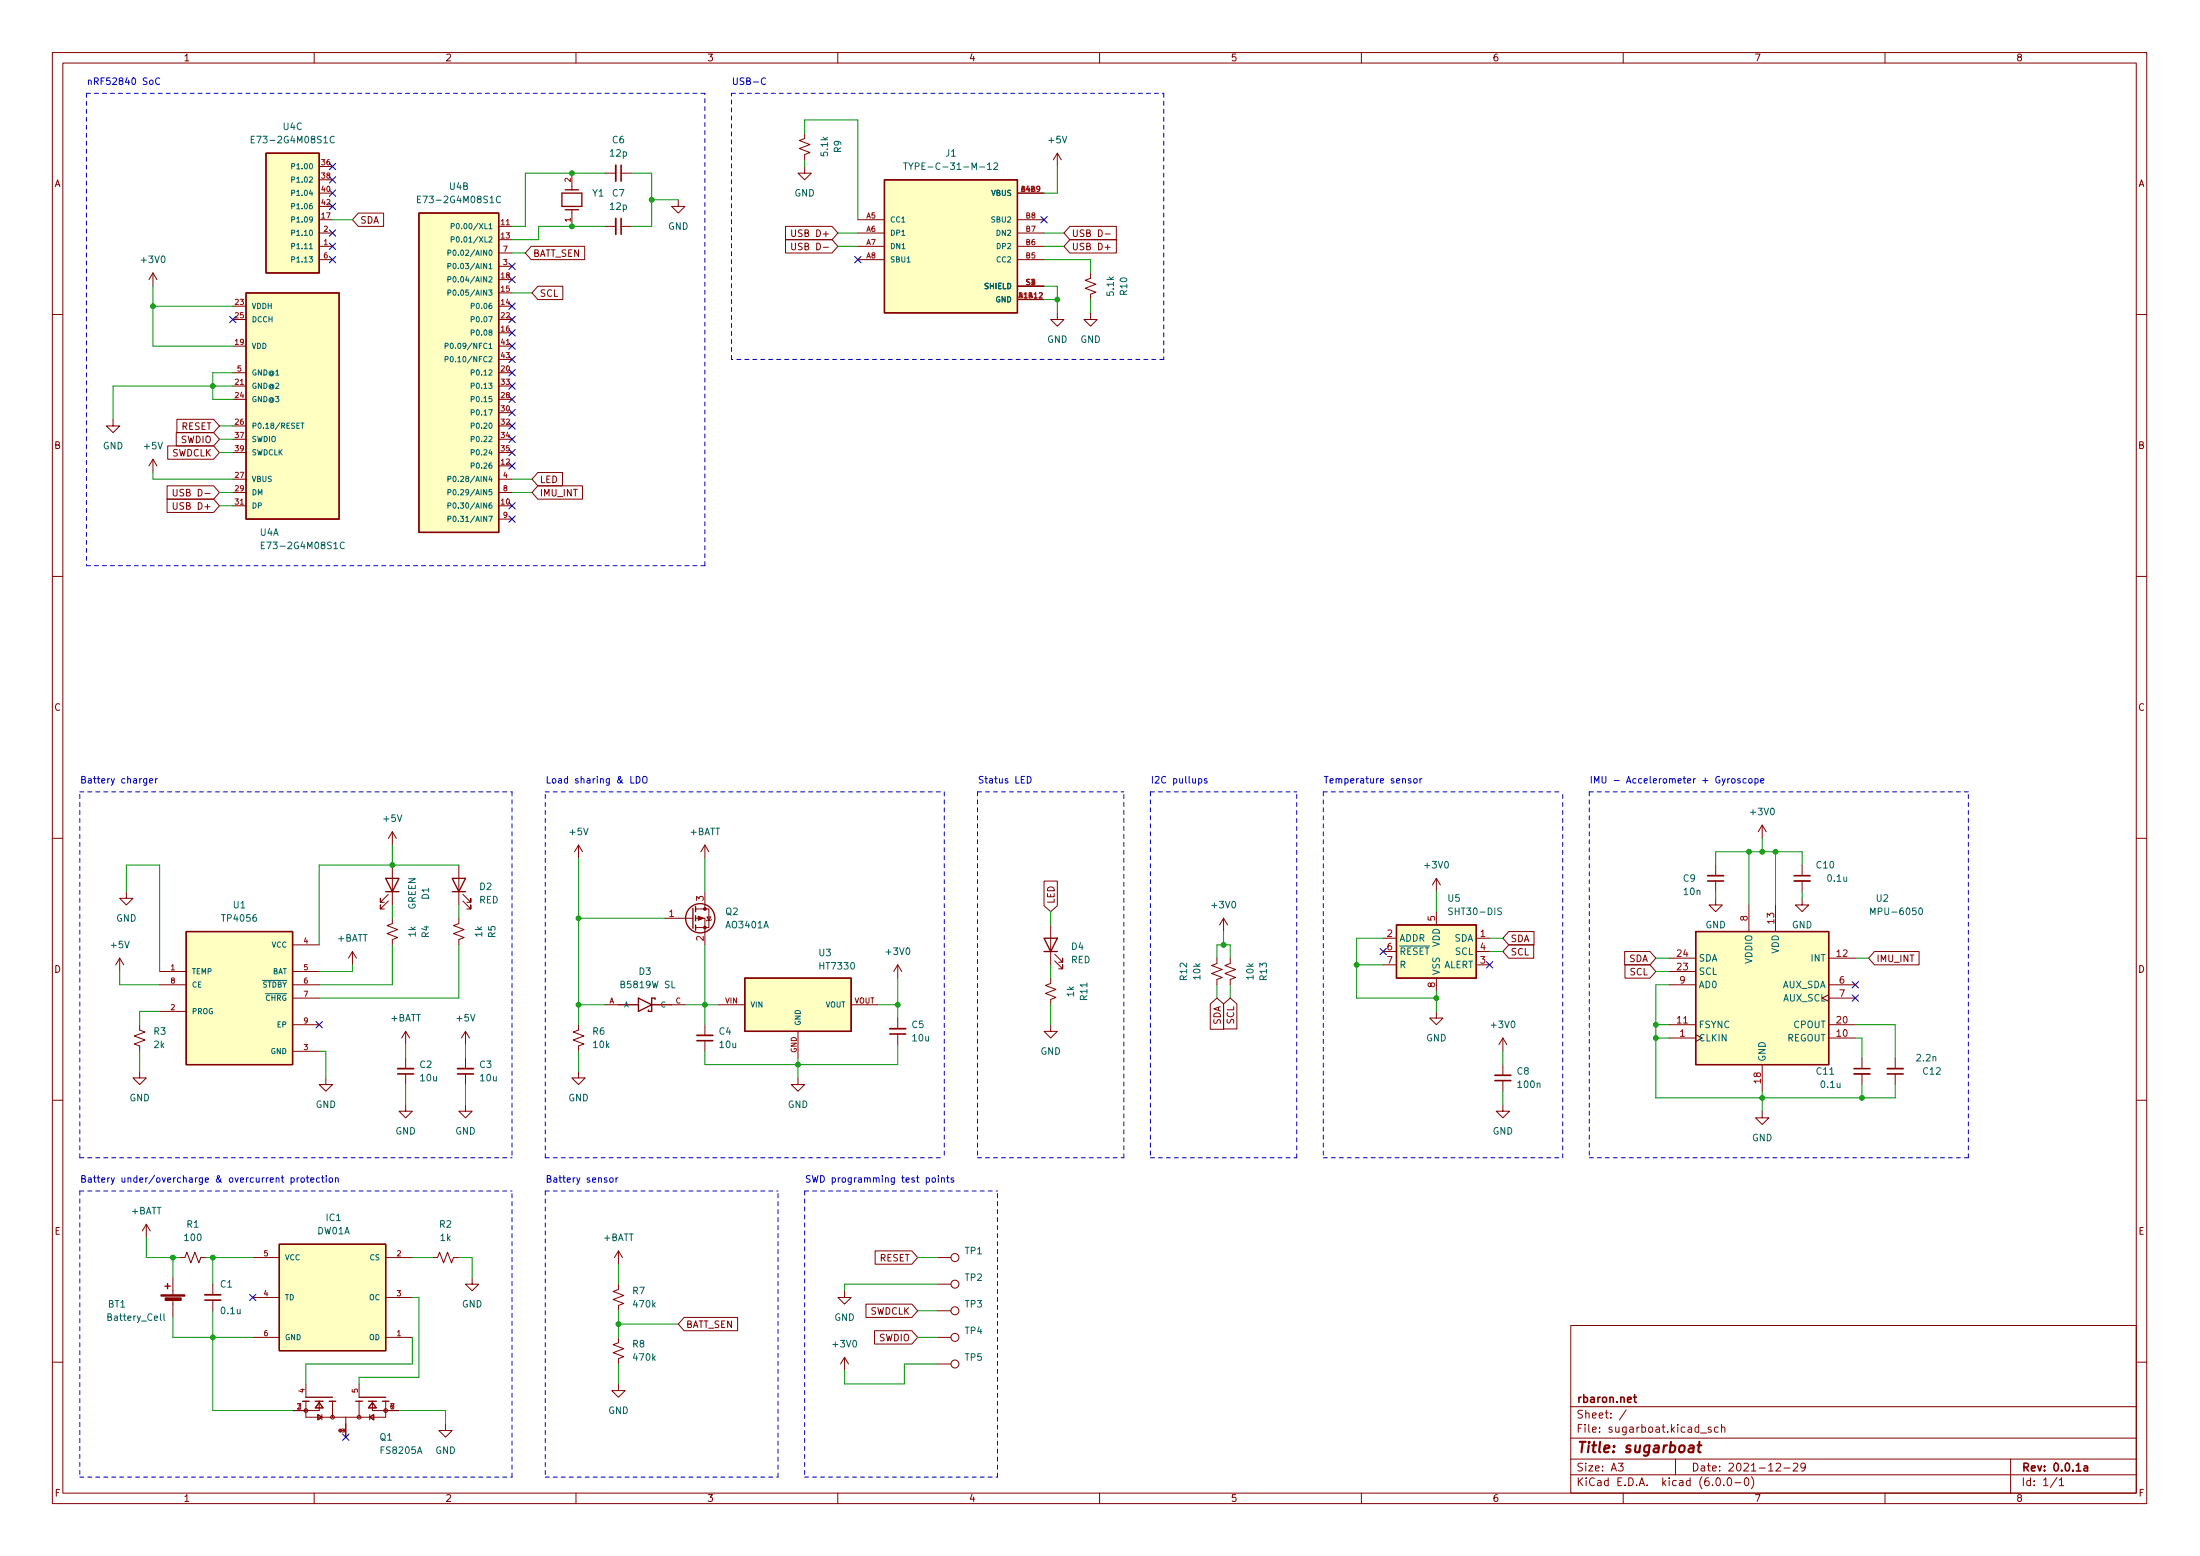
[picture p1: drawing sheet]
<svg xmlns="http://www.w3.org/2000/svg" width="420mm" height="297mm" viewBox="0 0 420 297" stroke-linecap="round" stroke-linejoin="round" font-family="sans-serif">
<g fill="none" stroke="#840000" stroke-width=".19">
<path d="M10 10h400v277h-400zM12 12h396v273h-396zM60 10v2M110 10v2M160 10v2M210 10v2M260 10v2M310 10v2M360 10v2M61 36.9h2.5M61 31.8h2.5M61 34.3h2.5"/>
<path d="M61 39.4h2.5M109.2 33.1v3.1M115.6 33.1h2M118.6 33.1h2M129.5 38.1v1.3h1.3l-1.3 1.3-1.2-1.3h1.2M153.7 25.4v1.1l-1 .3 2 .8-2 .8 2 .7-1 .4v1M153.7 31.8v1.3h1.2l-1.2 1.2-1.3-1.2h1.3M194.3 36.9h5.1M201.9 29.2l-.7 1.3M201.9 29.2v2.6M201.9 29.2l.8 1.3M29.2 52.1v2.5"/>
<path d="M29.2 52.1l-.8 1.3M29.2 52.1l.8 1.3M44.4 58.5h2.6M61 41.9h2.5M61 44.5h2.5M61 47h2.5M61 49.6h2.5M68.4 40.7h4.9v2.5h-4.9l-1.1-1.3zM95.2 43.2h2.6M95.2 45.8h2.6M95.2 58.5h2.6M95.2 55.9h2.6"/>
<path d="M95.2 53.4h2.6M95.2 50.8h2.6M95.2 48.3h2.6M101.4 47h10.3v2.6h-10.3l-1.1-1.3zM102.7 54.6h4.8v2.6h-4.8l-1.1-1.3zM109.2 40v3.2M115.6 43.2h2M118.6 43.2h2M150 43.2h8.9l1.1 1.3-1.1 1.3h-8.9zM150 45.8h8.9l1.1 1.2-1.1 1.3h-8.9zM151.2 43.9v1l.2 .3h.3l.2-.3v-1M151.2 46.4v1.1l.2 .2h.3l.2-.2v-1.1"/>
<path d="M163.8 41.9h5.1M163.8 44.5h5.1M163.8 47h5.1M163.8 49.6h5.1M194.3 57.2h5.1M194.3 41.9h5.1M194.3 44.5h5.1M194.3 47h5.1M194.3 49.6h5.1M194.3 54.6h5.1M201.9 59.7v1.3h1.3l-1.3 1.3-1.2-1.3h1.2M204.3 43.2h8.9v2.6h-8.9l-1.1-1.3z"/>
<path d="M204.3 45.8h8.9v2.5h-8.9l-1.1-1.3zM208.3 52.1v1l-1 .4 2 .8-2 .7 2 .8-1 .4v1M208.3 59.7v1.3h1.2l-1.2 1.3-1.3-1.3h1.3M211.1 44.7h.9M211.1 47.2h.9M10 60h2M44.4 71.2h2.6M44.4 61h2.6M44.4 76.2h2.6M44.4 73.7h2.6M44.4 66.1h2.6M95.2 63.5h2.6"/>
<path d="M95.2 71.2h2.6M95.2 61h2.6M95.2 76.2h2.6M95.2 78.8h2.6M95.2 73.7h2.6M95.2 66.1h2.6M95.2 68.6h2.6M408 60h2M21.6 80v1.3h1.3l-1.3 1.3-1.3-1.3h1.3M29.2 87.7l-.8 1.2M29.2 87.7v2.5M29.2 87.7l.8 1.2"/>
<path d="M31.9 92.7h8.9l1.1 1.3-1.1 1.3h-8.9zM31.9 95.3h8.9l1.1 1.3-1.1 1.2h-8.9zM32 85.1h8.8l1.1 1.3-1.1 1.3h-8.8zM33.1 93.4v1l.2 .3h.3l.2-.3v-1M33.1 96v1l.2 .2h.3l.2-.2v-1M33.7 82.6h7.1l1.1 1.3-1.1 1.2h-7.1zM33.8 80h7l1.1 1.3-1.1 1.3h-7zM44.4 96.6h2.6M44.4 81.3h2.6M44.4 83.9h2.6M44.4 86.4h2.6M44.4 91.5h2.6"/>
<path d="M44.4 94h2.6M95.2 96.6h2.6M95.2 88.9h2.6M95.2 81.3h2.6M95.2 83.9h2.6M95.2 86.4h2.6M95.2 91.5h2.6M95.2 94h2.6M95.2 99.1h2.6M102.7 90.2h4.7v2.5h-4.7l-1.1-1.2zM102.7 92.7h8.5v2.6h-8.5l-1.1-1.3zM10 110h2"/>
<path d="M408 110h2M74.9 158.8v2.5M74.9 158.8l-.7 1.3M74.9 158.8l.8 1.3M336.5 157.5v2.6M336.5 157.5l-.7 1.3M336.5 157.5l.8 1.3M10 160h2M24.1 170.2v1.3h1.3l-1.3 1.3-1.2-1.3h1.2M74.2 172l-1.6 1.5v-.7v.7h.8M74.2 170.7l-1.6 1.5v-.7v.7h.8M74.9 175.3v1l-1 .4 2 .8-2 .7 2 .8-1 .4v1"/>
<path d="M74.9 165.1v7.7M87.6 175.3v1l-1 .4 2 .8-2 .7 2 .8-1 .4v1M87.6 165.1v7.7M88.4 172l1.5 1.5v-.7v.7h-.7M88.4 170.7l1.5 1.5v-.7v.7h-.7M110.5 161.3l-.8 1.3M110.5 161.3v2.6M110.5 161.3l.8 1.3M127 175.3h5.3M132.8 175.3h1.8v5.1M132.8 173.5h2.6v3.6h-2.6M134.6 161.3v2.6"/>
<path d="M134.6 170.2v3.3M134.6 161.3l-.7 1.3M134.6 161.3l.8 1.3M135 175h.8l-.4 .7zM135.9 175.6l-1 .2M199.4 168.2h2.5v4.7l-1.2 1.1-1.3-1.1zM200.7 176.6v7.6M233.7 175.3l-.8 1.3M233.7 175.3v2.5M233.7 175.3l.7 1.3M264.2 179.1h2.5M274.3 167.7l-.7 1.2"/>
<path d="M274.3 167.7v2.5M274.3 174v2.6M274.3 167.7l.8 1.2M281.9 179.1h2.6M288.1 177.8h4.9v2.6h-4.9l-1.1-1.3zM327.7 171.5v1.3h1.2l-1.2 1.2-1.3-1.2h1.3M327.7 165.1v2.1M327.7 168.2v2M334 172.8v5M339.1 172.8v5M344.2 171.5v1.3h1.2l-1.2 1.2-1.3-1.2h1.3M344.2 165.1v2.1"/>
<path d="M344.2 168.2v2M408 160h2M22.9 182.9l-.8 1.3M22.9 182.9v2.6M22.9 182.9l.7 1.3M26.7 195.6v1l1 .4-2 .8 2 .7-2 .8 1 .4v1M30.5 185.5h5.1M30.5 193.1h5.1M30.5 188h5.1M55.9 185.5h5.1M55.9 180.4h5.1M55.9 188h5.1"/>
<path d="M55.9 190.5h5.1M55.9 195.6h5.1M67.3 181.6l-.8 1.3M67.3 181.6v2.6M67.3 181.6l.8 1.3M77.5 196.9v2.5M77.5 196.9l-.8 1.3M77.5 196.9l.7 1.3M88.9 196.9v2.5M88.9 196.9l-.8 1.3M88.9 196.9l.8 1.3M110.5 195.6v1l-1 .4 2 .8-2 .7 2 .8-1 .4v1"/>
<path d="M115.6 191.8h2.5M128.3 191.8h2.5M134.6 195.6v2M134.6 198.7v2M137.2 191.8h5M152.4 196.9v5.1M162.6 191.8h5M171.4 184.2v2.5M171.4 194.3v2.1M171.4 197.4v2M171.4 184.2l-.7 1.3M171.4 184.2l.8 1.3"/>
<path d="M200.7 186.7v1l-1.1 .4 2.1 .8-2.1 .7 2.1 .8-1 .4v1M200.7 195.6v1.3h1.2l-1.2 1.3-1.3-1.3h1.3M201.4 183.4l1.5 1.5v-.7v.7h-.7M201.4 182.2l1.5 1.5v-.8v.8h-.7M231.1 191.6l1.3-1.1 1.3 1.1v4.9h-2.6zM232.4 182.9v1l-1 .4 2 .8-2 .7 2 .8-1 .4v1M233.7 191.6l1.2-1.1 1.3 1.1v4.8h-2.5zM234.9 182.9v1l-1 .4 2.1 .8-2.1 .7 2.1 .8-1.1 .4v1M264.2 184.2h2.5M264.2 181.6h2.5M274.3 193.1v1.2h1.3l-1.3 1.3-1.3-1.3h1.3M274.3 186.7v2.6"/>
<path d="M281.9 184.2h2.6M281.9 181.6h2.6M287 198.2v2.5M287 198.2l-.7 1.2M287 198.2l.8 1.2M288.1 180.4h4.8v2.5h-4.8l-1.1-1.3zM310.3 181.6h4.8l1.1 1.3-1.1 1.3h-4.8zM310.3 184.2h4.8l1.1 1.3-1.1 1.2h-4.8zM318.8 185.5h5M318.8 188h5M318.8 195.6h5M318.8 198.2h5"/>
<path d="M318.8 182.9h5M349.2 189.9l-1.2 .6 1.2 .7M349.2 188h5.1M349.2 190.5h5.1M349.2 195.6h5.1M349.2 198.2h5.1M349.2 182.9h5.1M358 181.6h8.5v2.6h-8.5l-1.1-1.3zM10 210h2M26.7 204.5v1.3h1.2l-1.2 1.2-1.3-1.2h1.3M55.9 200.7h5.1M62.2 205.8v1.2h1.3l-1.3 1.3-1.2-1.3h1.2"/>
<path d="M77.5 210.9v1.2h1.2l-1.2 1.3-1.3-1.3h1.3M77.5 202v2M77.5 205v2M88.9 210.9v1.2h1.3l-1.3 1.3-1.3-1.3h1.3M88.9 202v2M88.9 205v2M110.5 204.5v1.3h1.3l-1.3 1.2-1.3-1.2h1.3M152.4 205.8v1.2h1.3l-1.3 1.3-1.3-1.3h1.3M287 210.9v1.2h1.3l-1.3 1.3-1.3-1.3h1.3M287 203.2v2.1M287 206.3v2M336.5 212.1v1.3h1.3l-1.3 1.3-1.2-1.3h1.2"/>
<path d="M336.5 203.2v5.1M355.6 202v2M355.6 205v2M361.9 202v2M361.9 205v2M408 210h2M27.9 233.7l-.7 1.3M27.9 233.7v2.6M27.9 233.7l.8 1.3M118.1 238.8v2.5M118.1 238.8l-.8 1.3M118.1 238.8l.8 1.3"/>
<path d="M167.1 238.8h7l1.2 1.3-1.2 1.2h-7zM33 243.9v3.3M33 248.2v3.3M34.3 240.1h1l.4-1 .7 2 .8-2 .8 2 .4-1h1M40.6 245.1v2.1M40.6 248.2v2M48.3 255.3h5M48.3 240.1h5M48.3 247.7h5M73.7 255.3h5M73.7 240.1h5M73.7 247.7h5"/>
<path d="M82.5 240.1h1.1l.3-1 .8 2 .8-2 .7 2 .4-1h1M90.2 243.9v1.2h1.2l-1.2 1.3-1.3-1.3h1.3M118.1 255.3v1l-1 .4 2 .8-2 .7 2 .8-1 .4v1M118.1 245.1v1.1l-1 .3 2 .8-2 .8 2 .7-1 .4v1M130.7 251.5h10.2v2.5h-10.2l-1.2-1.2zM161.3 246.4v1.3h1.3l-1.3 1.3-1.3-1.3h1.3M161.3 259.1l-.8 1.3M161.3 259.1v2.6M161.3 259.1l.8 1.3M165.4 249h8.7l1.2 1.2-1.2 1.3h-8.7zM167 254h7.1l1.2 1.3-1.2 1.3h-7.1zM179.1 255.3h2.5"/>
<path d="M179.1 240.1h2.5M179.1 250.2h2.5M179.1 245.1h2.5M300 253h108v32h-108zM10 260h2M58.4 267.5v3h15.3v-3M58.4 264.2v2.5M60.7 270l.8 .5-.8 .6zM61 267.8l.7 1h-1.5zM61 267.5v1.8h-5.1M61.5 270v1.1M63.5 267.5v3"/>
<path d="M66 270.5v3.9M68.6 264.2v2.5M68.6 267.5v3M70.6 270.5l.8-.5v1.1zM70.6 270v1.1M71.1 267.8l.8 1h-1.5zM71.1 267.5v1.8h5.1M85.1 271.8v1.3h1.3l-1.3 1.3-1.3-1.3h1.3M118.1 264.2v1.3h1.3l-1.3 1.2-1.3-1.2h1.3M179.1 260.4h2.5M300 278.5h108M300 274.5h108"/>
<path d="M300 268.5h108M309.1 279.3h.9l-.5 .6 .4 .1v.7l-.2 .1-.6-.1M310.6 269.1l-1.3 2M320 278.5v3M324.8 273.6h1.1M326.8 272.5l-.4-.1-.2 .2 .1 .2 .5 .2v.3h-.6M328.1 272.5l-.4-.1-.3 .3 .2 .6h.5M328.8 272.6l.2-.2 .4 .1v.9M328.8 271.9v1.5M339.2 279.5l.6-.2 .2 .2 .1 .2-1 1.1h1M342.5 279.5l.6-.2 .2 .2 .1 .2-1 1.1h1M344.8 280l-.3 .2h-.3l-.3-.2 .2-.6 .4-.1 .2 .2a.99 .99 0 0 1-.3 1.3h-.3"/>
<path d="M384 278.5v6.5M408 260h2M60 285v2M110 285v2M160 285v2M210 285v2M260 285v2M300 281.5h108M310 285v2M327.9 282.2l.2-.1a.8 .8 0 0 1 .5 .8 .8 .8 0 0 1-.5 .7 1 1 0 0 1-.2-1.4zM329.2 283.5v.1M330.1 282.2l.1-.1a.8 .8 0 0 1 .5 .8 .8 .8 0 0 1-.5 .7 1 1 0 0 1-.1-1.4z"/>
<path d="M331.4 283h1.1M333.3 282.3l.2-.2a.8 .8 0 0 1 .5 .8 .8 .8 0 0 1-.5 .7l-.2-.1-.2-.5zM334.5 281.9a1.72 1.72 0 0 1 0 2.3M340.7 280.2h1.2M360 285v2M392.9 282l-1.3 2M393.3 282.5l.4-.4v1.5M393.3 283.6h.8"/>
<circle cx="182.4" cy="245.1" r=".76"/>
<circle cx="182.4" cy="240.1" r=".76"/>
<circle cx="182.4" cy="250.2" r=".76"/>
<circle cx="182.4" cy="255.3" r=".76"/>
<circle cx="58.4" cy="269.3" r=".36"/>
<circle cx="63.5" cy="270.5" r=".36"/>
<circle cx="68.6" cy="270.5" r=".36"/>
<circle cx="73.7" cy="269.3" r=".36"/>
<circle cx="182.4" cy="260.4" r=".76"/>
</g>
<g fill="none" stroke="#840000" stroke-width=".3">
<path d="M118.6 31.5v3.1M118.6 41.7v3M326.1 168.2h3.1M342.6 167.2h3.1M133.1 198.7h3M169.9 197.4h3.1M75.9 205h3.1M87.4 205h3M285.5 206.3h3M354.1 204h3M360.4 205h3.1M39.1 248.2h3.1"/>
<path d="M312 266.7h.5M312.2 266.2v1.3l.3 .2M398 279.9h.6l.1 .9M398.7 280.2h-.5a.29 .29 0 0 0-.2 .3 .29 .29 0 0 0 .2 .3l.5-.1"/>
</g>
<path d="M322.7 276h.7v1.2M323.5 276.4l-.7 .1a.4 .4 0 0 0-.3 .3 .4 .4 0 0 0 .2 .4l.7-.1M324.2 275.9h.8M324.6 275.2l-.3 1.8 .1 .1 .4 .1" fill="none" stroke="#840000" stroke-width=".4"/>
<g fill="none" stroke="#840000" stroke-width=".25">
<path d="M50.8 29.2h10.2v22.9h-10.2zM107.3 36.9h3.8v2.5h-3.8zM107.9 36.2h2.6M168.9 34.3h25.4v25.4h-25.4zM47 55.9h17.8v43.2h-17.8zM80 40.7h15.2v60.9h-15.2zM107.9 40h2.6M35.6 177.8h20.3v25.4h-20.3zM73.7 167.7h2.5l-1.3 2.5zM73.7 170.2h2.5M86.4 167.7h2.5l-1.3 2.5zM86.4 170.2h2.5"/>
<path d="M132.3 173.4v3.8M132.8 173v1M132.8 174.8v1M132.8 176.6v1M199.4 179.1h2.5l-1.2 2.5zM266.7 176.6h15.2v10.1h-15.2zM323.8 177.8h25.4v25.4h-25.4zM118.1 191.8h3.8M121.9 190.5l2.6 1.3-2.6 1.3zM124.5 191.8h3.8M125.1 190.8v-.3h-.6v2.6h-.7v-.3M142.2 186.7h20.4v10.2h-20.4z"/>
<path d="M199.4 181.6h2.5M53.3 237.5h20.4v20.3h-20.4zM31.5 245.5h1M32 245v1M57.8 267.5h1.3M58.4 266.7h5.1M60.2 267.5h1.5M62.9 267.5h1.2M67.9 267.5h1.3M68.6 266.7h5.1M70.4 267.5h1.5M73 267.5h1.3"/>
<circle cx="133.7" cy="175.3" r="2.79"/>
</g>
<g fill="#840000" stroke="#840000" stroke-width=".19">
<path d="M133.3 174.9l1.1 .4-1.1 .4z"/>
<path d="M30.7 247.2h4.6v.2h-4.6z"/>
<path d="M31.5 247.8h3.1v.5h-3.1z"/>
<circle cx="134.6" cy="177.1" r=".25"/>
<circle cx="134.6" cy="173.5" r=".25"/>
</g>
<path d="M117.6 31.5v3.1M117.6 41.7v3M326.1 167.2h3.1M342.6 168.2h3.1M133.1 197.6h3M169.9 196.4h3.1M75.9 204h3.1M87.4 204h3M285.5 205.3h3M354.1 205h3M360.4 204h3.1M39.1 247.2h3.1" fill="none" stroke="#840000" stroke-width=".33"/>
<g fill="#ffffc2" stroke="#ffffc2" stroke-width=".19">
<path d="M168.9 34.3h25.4v25.4h-25.4z"/>
<path d="M142.2 186.7h20.4v10.2h-20.4z"/>
<path d="M35.6 177.8h20.3v25.4h-20.3z"/>
<path d="M80 40.7h15.2v60.9h-15.2z"/>
<path d="M61 267.8l.7 1h-1.5z"/>
<path d="M71.1 267.8l.8 1h-1.5z"/>
<path d="M60.7 270l.8 .5-.8 .6z"/>
<path d="M70.6 270.5l.8-.5v1.1z"/>
<path d="M53.3 237.5h20.4v20.3h-20.4z"/>
<path d="M323.8 177.8h25.4v25.4h-25.4z"/>
<path d="M47 55.9h17.8v43.2h-17.8z"/>
<path d="M50.8 29.2h10.2v22.9h-10.2z"/>
<path d="M266.7 176.6h15.2v10.1h-15.2z"/>
</g>
<g fill="none" stroke="#006464" stroke-width=".19">
<path d="M48 26.6h.4M48.6 26h-.6v1.3h.6M55.7 31.8l.5-.1v-.4l-.5-.1v1M55.7 34.3h.5v-.4l-.5-.1v1M55.7 36.8h.5v-.4l-.5-.1v1M55.7 39.4l.5-.1v-.4h-.5v1M63.8 26.1a.6 .6 0 0 0-.8 .5 .6 .6 0 0 0 .6 .7l.2-.1M79.7 38h.5M80.3 37.4h-.6v1.3h.6M95.6 37.6a.6 .6 0 0 0-.9 .4 .6 .6 0 0 0 .6 .7l.3-.1M172.6 31.1h.7M172.9 31.1v1.3"/>
<path d="M173.5 31.1l.5 .7 .4-.7M174 31.8v.6M188.6 32.4h.7M189.8 31.2l.5-.1 .2 .4-.8 .9h.8M55.7 47h.5v-.4l-.5-.1v1M55.7 41.9h.5v-.4l-.5-.1v1M55.7 44.5l.5-.1v-.4l-.5-.1v1M55.7 49.5h.5v-.4l-.5-.1v1M85.5 55.9l.5-.1 .1-.3-.6-.1v1M85.5 53.4l.5-.1 .1-.4-.6-.1v1M85.5 50.8h.5l.1-.4-.6-.1v1M85.5 48.3l.5-.1 .1-.4-.6-.1v1.1"/>
<path d="M86.2 43.2l.5-.1v-.3l-.5-.1v1M86.2 45.7h.5v-.4l-.5-.1v1M86.6 55.5l.2-.1a.54 .54 0 0 1 .3 .5 .54 .54 0 0 1-.3 .5l-.3-.4zM86.6 52.9l.2-.1a.54 .54 0 0 1 .3 .5 .54 .54 0 0 1-.3 .5l-.3-.4zM86.6 50.4l.2-.1a.54 .54 0 0 1 .3 .5 .54 .54 0 0 1-.3 .5l-.3-.4zM86.6 47.8l.2-.1a.54 .54 0 0 1 .3 .5 .54 .54 0 0 1-.3 .6l-.3-.4zM87.2 42.8l.2-.1a.54 .54 0 0 1 .3 .5 .54 .54 0 0 1-.3 .5l-.3-.4zM87.2 45.3l.2-.1a.54 .54 0 0 1 .3 .5 .54 .54 0 0 1-.3 .5l-.3-.4zM90 58.4h.5v-.4l-.5-.1v1M85 66.1l.5-.1v-.4l-.5-.1v1M85 68.6l.5-.1v-.3l-.5-.1v1M86.1 65.6l.1-.1a.54 .54 0 0 1 .4 .5 .54 .54 0 0 1-.4 .5l-.2-.4z"/>
<path d="M86.1 68.2l.1-.1a.54 .54 0 0 1 .4 .5 .54 .54 0 0 1-.4 .5l-.2-.4zM90 63.5h.5v-.4l-.5-.1v1M90 71.1h.5v-.4l-.5-.1v1M90 61l.5-.1v-.4l-.5-.1v1.1M90 76.2h.5v-.4l-.5-.1v1M90 78.8l.5-.1v-.4l-.5-.1v1M90 73.7l.5-.1v-.4l-.5-.1v1.1M57.5 80.8h.5M57.8 80.8v1M85.5 96.5h.5l.1-.4-.6-.1v1M85.5 91.5l.5-.1 .1-.4-.6-.1v1M85.5 94l.5-.1 .1-.3-.6-.1v1"/>
<path d="M85.5 99.1l.5-.1 .1-.4-.6-.1v1.1M86.6 96.1l.2-.1a.54 .54 0 0 1 .3 .5 .54 .54 0 0 1-.3 .5l-.3-.4zM86.6 91l.2-.1a.54 .54 0 0 1 .3 .5 .54 .54 0 0 1-.3 .5l-.3-.4zM86.6 93.6l.2-.1a.54 .54 0 0 1 .3 .5 .54 .54 0 0 1-.3 .5l-.3-.4zM86.6 98.6l.2-.1a.54 .54 0 0 1 .3 .5 .54 .54 0 0 1-.3 .6l-.3-.4zM90 88.9h.5v-.4l-.5-.1v1M90 81.3l.5-.1v-.3l-.5-.1v1M90 83.8h.5v-.4l-.5-.1v1M90 86.4l.5-.1v-.4l-.5-.1v1.1M49.9 104.1h.4M50.5 103.5h-.6v1.3h.6M65.8 103.6a.6 .6 0 0 0-.9 .4 .6 .6 0 0 0 .6 .8l.3-.2"/>
<path d="M357.3 174.6v-1.3l.4 .9 .4-.9v1.3M366.6 173.5l.1-.2a.68 .68 0 0 1 .5 .7 .68 .68 0 0 1-.5 .6l-.3-.5zM128.3 187.3v1.3h.6M31.3 250.8v1.1l.2 .2"/>
</g>
<g fill="none" stroke="#0000c2" stroke-width=".19">
<path d="M30.5 15a.6 .6 0 0 0-.8 .4 .6 .6 0 0 0 .6 .7l.2-.1M146.2 15a.6 .6 0 0 0-.9 .4 .6 .6 0 0 0 .6 .7l.3-.1M28 148.6v1.1l-.2 .2-.3-.1M28 148.7l-.3-.1-.3 .3 .1 .5h.5M28.6 149.1l.6-.2-.1-.2-.4-.1-.1 .2v.6h.5M29.7 148.6v.9M30.1 148.6l-.4 .3M120.5 148.2v1.3h.6M121.5 148.2a.64 .64 0 0 1 .7 .7 .64 .64 0 0 1-.7 .6zM122.8 148.4l.2-.2a.43 .43 0 0 1 .6 .4v.5a.42 .42 0 0 1-.5 .4 .42 .42 0 0 1-.4-.4zM196.2 148.2a.64 .64 0 0 1 .7 .7 .64 .64 0 0 1-.7 .6zM228.9 148.7l.4-.1 .2 .3-.1 .5h-.5"/>
<path d="M230.5 148.7l-.3-.1-.2 .2 .1 .2 .4 .1v.3h-.5M269.4 148.7l-.3-.1-.1 .2v.2l.4 .1v.3h-.4M270.1 148.7l.3-.1 .2 .3v.3l-.2 .3-.3-.1-.1-.2zM271.2 148.6v.9M271.6 148.6l-.4 .3M330.8 148.8l.1-.2 .4 .2 .1 .4-.2 .2-.3 .1-.1-.1zM332.3 148.7l-.3-.1-.2 .2 .1 .2 .4 .1v.3h-.5M333.5 148.7l-.4-.1-.2 .3 .1 .5h.5M334 148.8l.2-.2 .4 .2v.4l-.1 .2-.3 .1-.2-.1zM335.2 148.7l.3-.1 .3 .3-.1 .5h-.5M335.2 148.6v1.3M336.3 149.1l.6-.2-.1-.2-.4-.1-.1 .2v.6h.5"/>
<path d="M55.6 224.9l.4-.1 .2 .3-.1 .5h-.5M55.6 224.8v1.3M56.7 224.8v.9M57.1 224.8l-.4 .3M57.6 224.9l.3-.1 .2 .3v.3l-.2 .3-.3-.1-.1-.2zM58.5 224.8h.5M58.7 224.4v1.1l.3 .2M59.3 225.3l.6-.2v-.2l-.4-.1-.2 .2 .1 .6h.5M61 224.9l-.3-.1-.3 .3 .2 .5h.4M61.4 224.8h.5M61.6 224.4v1.1l.3 .2M62.3 224.4v.1"/>
<path d="M62.3 224.8v.9M63 224.9l.3-.1 .2 .3v.3l-.2 .3-.3-.1-.1-.2zM64.1 225l.1-.2 .3 .1 .1 .8M64.1 224.8v.9M116.6 224.9l.3-.1 .2 .3v.3l-.2 .3-.3-.1-.2-.2zM117.6 224.8v.9M118 224.8l-.4 .3M178.1 224.9l.3-.1 .3 .3v.3l-.3 .3-.3-.1-.1-.2zM179.2 224.4v.1M179.2 224.8v.9M179.8 225l.2-.2 .3 .1 .1 .8M179.8 224.8v.9"/>
<path d="M180.8 224.8h.5M181 224.4v1.1l.3 .2M182.1 224.9l-.3-.1-.2 .2 .1 .2 .4 .1v.3h-.5"/>
</g>
<g fill="none" stroke="#0000c2" stroke-width=".19" stroke-dasharray=".8 .8">
<path d="M16.5 17.8v90.2M16.5 17.8h118.1M139.7 17.8h82.5M222.2 17.8v50.8M139.7 68.6v-50.8M222.2 68.6h-82.5M16.5 108h118.1M134.6 108v-90.2M15.2 151.2h82.6M97.8 151.2v69.8M104.1 151.2h76.2M180.3 151.2v69.8"/>
<path d="M186.7 151.2h27.9M186.7 151.2v69.8M219.7 151.2h27.9M219.7 151.2v69.8M252.7 151.2v69.8M252.7 151.2h45.7M303.5 151.2v69.8M303.5 151.2h72.4M15.2 227.4h82.6M15.2 221h82.6M15.2 227.4v54.6M15.2 221v-69.8"/>
<path d="M104.1 221h76.2M104.1 227.4h44.5M104.1 221v-69.8M104.1 227.4v54.6M153.7 227.4h36.8M153.7 227.4v54.6M186.7 221h27.9M214.6 221v-69.8M219.7 221h27.9M247.6 221v-69.8M252.7 221h45.7M298.4 221v-69.8"/>
<path d="M303.5 221h72.4M375.9 221v-69.8M15.2 282h82.6M97.8 282v-54.6M104.1 282h44.5M148.6 282v-54.6M153.7 282h36.8M190.5 282v-54.6"/>
</g>
<g fill="none" stroke="#009600" stroke-width=".19">
<path d="M115.6 33.1h-15.3v10.1h-2.5M120.6 33.1h3.9v10.1h-3.9M124.5 38.1h5M153.7 25.4v-2.5h10.1v19M153.7 30.5v1.3M201.9 31.8v5.1h-2.5M29.2 54.6v11.5h15.2M29.2 58.5h15.2M63.5 41.9h3.8M97.8 55.9h3.8M97.8 48.3h2.5M115.6 43.2h-12.7v2.6h-5.1"/>
<path d="M160 44.5h3.8M160 47h3.8M199.4 44.5h3.8M199.4 49.6h8.9v2.5M199.4 47h3.8M199.4 54.6h2.5v5.1M199.4 57.2h2.5M208.3 57.2v2.5M44.4 71.2h-3.8v5h3.8M44.4 73.7h-22.8v6.3M29.2 90.2v1.3h15.2M41.9 94h2.5"/>
<path d="M41.9 96.6h2.5M41.9 86.4h2.5M41.9 81.3h2.5M41.9 83.9h2.5M97.8 94h3.8M97.8 91.5h3.8M24.1 170.2v-5.1h6.4v20.4M74.9 161.3v3.8M74.9 172.8v2.5M87.6 165.1h-26.6v15.3M87.6 172.8v2.5M110.5 163.9v31.7"/>
<path d="M110.5 175.3h16.5M134.6 163.9v6.3M200.7 174v2.6M233.7 177.8v2.6M264.2 179.1h-5.1v11.4h15.2M274.3 170.2v3.8M284.5 179.1h2.5M327.7 165.1v-2.5h16.5v2.5M327.7 170.2v1.3M334 162.6v10.2M336.5 160.1v2.5M339.1 162.6v10.2"/>
<path d="M344.2 170.2v1.3M22.9 185.5v2.5h7.6M30.5 193.1h-3.8v2.5M67.3 184.2v1.3h-6.3M74.9 180.4v7.6h-13.9M77.5 199.4v2.6M87.6 180.4v10.1h-26.6M88.9 199.4v2.6M110.5 191.8h5.1M130.8 191.8h6.4M134.6 180.4v15.2M167.6 191.8h3.8"/>
<path d="M171.4 199.4v3.8h-36.8v-2.5M171.4 186.7v7.6M200.7 184.2v2.5M200.7 191.8v3.8M232.4 182.9v-2.5h2.5v2.5M232.4 188v2.5M234.9 188v2.5M259.1 184.2h5.1M274.3 189.3v3.8M284.5 181.6h2.5M316.2 195.6h2.6M316.2 198.2h2.6"/>
<path d="M316.2 182.9h2.6M316.2 185.5h2.6M318.8 188h-2.6v21.6h45.7v-2.6M354.3 198.2h1.3v3.8M354.3 195.6h7.6v6.4M354.3 182.9h2.6M26.7 200.7v3.8M61 200.7h1.2v5.1M77.5 207v3.9M88.9 207v3.9M110.5 200.7v3.8M152.4 202v3.8"/>
<path d="M287 200.7v2.5M287 208.3v2.6M336.5 208.3v3.8M355.6 207v2.6M27.9 236.3v3.8h6.4M33 240.1v3.8M33 251.5v3.8h15.3M39.4 240.1h8.9M40.6 240.1v5M40.6 250.2v19.1h15.3M78.7 240.1h3.8M78.7 255.3v5.1h-20.3v3.8"/>
<path d="M78.7 247.7h1.3v15.2h-11.4v1.3M87.6 240.1h2.6v3.8M118.1 252.8h11.4M118.1 241.3v3.8M118.1 250.2v5.1M175.3 240.1h3.8M175.3 255.3h3.8M175.3 250.2h3.8M179.1 245.1h-17.8v1.3M76.2 269.3h8.9v2.5M118.1 260.4v3.8M179.1 260.4h-6.4v3.8h-11.4v-2.5"/>
</g>
<g fill="none" stroke="#000084" stroke-width=".19">
<path d="M62.9 38.8l1.2 1.2M62.9 36.3l1.2 1.2M62.9 31.2l1.2 1.2M62.9 33.7l1.2 1.2M64.1 38.8l-1.2 1.2M64.1 36.3l-1.2 1.2M64.1 31.2l-1.2 1.2M64.1 33.7l-1.2 1.2M62.9 46.4l1.2 1.2M62.9 49l1.2 1.2M62.9 43.9l1.2 1.2M64.1 46.4l-1.2 1.2"/>
<path d="M64.1 49l-1.2 1.2M64.1 43.9l-1.2 1.2M97.2 52.8l1.2 1.2M97.2 57.8l1.2 1.3M97.2 50.2l1.2 1.2M98.4 52.8l-1.2 1.2M98.4 57.8l-1.2 1.3M98.4 50.2l-1.2 1.2M163.2 49l1.2 1.2M164.4 49l-1.2 1.2M198.8 41.3l1.2 1.3M200 41.3l-1.2 1.3"/>
<path d="M43.8 60.4l1.3 1.2M45.1 60.4l-1.3 1.2M97.2 68l1.2 1.2M97.2 75.6l1.2 1.2M97.2 70.5l1.2 1.3M97.2 78.2l1.2 1.2M97.2 73.1l1.2 1.2M97.2 65.5l1.2 1.2M97.2 62.9l1.2 1.2M97.2 60.4l1.2 1.2M98.4 68l-1.2 1.2M98.4 75.6l-1.2 1.2"/>
<path d="M98.4 70.5l-1.2 1.3M98.4 78.2l-1.2 1.2M98.4 73.1l-1.2 1.2M98.4 65.5l-1.2 1.2M98.4 62.9l-1.2 1.2M98.4 60.4l-1.2 1.2M97.2 95.9l1.2 1.3M97.2 98.5l1.2 1.2M97.2 83.2l1.2 1.3M97.2 80.7l1.2 1.2M97.2 85.8l1.2 1.2M97.2 88.3l1.2 1.2"/>
<path d="M98.4 95.9l-1.2 1.3M98.4 98.5l-1.2 1.2M98.4 83.2l-1.2 1.3M98.4 80.7l-1.2 1.2M98.4 85.8l-1.2 1.2M98.4 88.3l-1.2 1.2M60.4 195l1.2 1.2M61.6 195l-1.2 1.2M263.6 181l1.2 1.3M264.8 181l-1.2 1.3M283.9 183.6l1.2 1.2M285.1 183.6l-1.2 1.2"/>
<path d="M353.7 187.4l1.2 1.2M353.7 189.9l1.2 1.2M354.9 187.4l-1.2 1.2M354.9 189.9l-1.2 1.2M47.7 247.1l1.2 1.2M48.9 247.1l-1.2 1.2M65.4 273.7l1.2 1.3M66.6 273.7l-1.2 1.3"/>
</g>
<g fill="#009600" stroke="#009600" stroke-width=".19">
<circle cx="124.5" cy="38.1" r=".46"/>
<circle cx="109.2" cy="43.2" r=".46"/>
<circle cx="109.2" cy="33.1" r=".46"/>
<circle cx="201.9" cy="57.2" r=".46"/>
<circle cx="29.2" cy="58.5" r=".46"/>
<circle cx="40.6" cy="73.7" r=".46"/>
<circle cx="74.9" cy="165.1" r=".46"/>
<circle cx="40.6" cy="255.3" r=".46"/>
<circle cx="110.5" cy="175.3" r=".46"/>
<circle cx="110.5" cy="191.8" r=".46"/>
<circle cx="40.6" cy="240.1" r=".46"/>
<circle cx="33" cy="240.1" r=".46"/>
<circle cx="355.6" cy="209.6" r=".46"/>
<circle cx="336.5" cy="209.6" r=".46"/>
<circle cx="336.5" cy="162.6" r=".46"/>
<circle cx="339.1" cy="162.6" r=".46"/>
<circle cx="334" cy="162.6" r=".46"/>
<circle cx="274.3" cy="190.5" r=".46"/>
<circle cx="259.1" cy="184.2" r=".46"/>
<circle cx="316.2" cy="198.2" r=".46"/>
<circle cx="316.2" cy="195.6" r=".46"/>
<circle cx="118.1" cy="252.8" r=".46"/>
<circle cx="233.7" cy="180.4" r=".46"/>
<circle cx="171.4" cy="191.8" r=".46"/>
<circle cx="152.4" cy="203.2" r=".46"/>
<circle cx="134.6" cy="191.8" r=".46"/>
</g>
<text font-size="2.8" fill="#840000" x="301" y="277.3">Title: sugarboat</text>
<g font-size="2.1" fill="#840000">
<text x="301" y="267.8">rbaron.net</text>
<text x="301" y="273.5">File: sugarboat.kicad_sch</text>
<text x="301" y="270.8">Sheet: /</text>
<text x="301" y="280.9">Size: A3</text>
<text x="323" y="280.9">Date: 2021-12-29</text>
<text x="386" y="280.9">Rev: 0.0.1a</text>
<text x="301" y="283.7">KiCad E.D.A. kicad (6.0.0-0)</text>
<text x="386" y="283.7">Id: 1/1</text>
</g>
<g font-size="1.8" fill="#840000">
<text x="35" y="11.7">1</text>
<text x="85" y="11.7">2</text>
<text x="135" y="11.7">3</text>
<text x="185" y="11.7">4</text>
<text x="235" y="11.7">5</text>
<text x="285" y="11.7">6</text>
<text x="335" y="11.7">7</text>
<text x="385" y="11.7">8</text>
<text x="10.3" y="35.7">A</text>
<text x="408.3" y="35.7">A</text>
<text x="68.7" y="42.7">SDA</text>
<text x="152.1" y="45.2">USB D+</text>
<text x="152.5" y="47.8">USB D-</text>
<text x="204.6" y="45.2">USB D-</text>
<text x="204.6" y="47.8">USB D+</text>
<text x="101.8" y="49">BATT_SEN</text>
<text x="103" y="56.6">SCL</text>
<text x="34.6" y="82">RESET</text>
<text x="10.3" y="85.7">B</text>
<text x="32.7" y="87.1">SWDCLK</text>
<text x="34.5" y="84.6">SWDIO</text>
<text x="408.3" y="85.7">B</text>
<text x="34.4" y="94.7">USB D-</text>
<text x="103" y="92.2">LED</text>
<text x="103" y="94.7">IMU_INT</text>
<text x="33.9" y="97.3">USB D+</text>
<text x="10.3" y="135.7">C</text>
<text x="408.3" y="135.7">C</text>
<text x="201.4" y="172.6" transform="rotate(-90 201.4 172.6)">LED</text>
<text x="288.5" y="179.8">SDA</text>
<text x="10.3" y="185.7">D</text>
<text x="288.5" y="182.4">SCL</text>
<text x="311.1" y="183.6">SDA</text>
<text x="358.3" y="183.6">IMU_INT</text>
<text x="408.3" y="185.7">D</text>
<text x="311.3" y="186.2">SCL</text>
<text x="233.1" y="195.7" transform="rotate(-90 233.1 195.7)">SDA</text>
<text x="235.7" y="195.5" transform="rotate(-90 235.7 195.5)">SCL</text>
<text x="10.4" y="235.7">E</text>
<text x="408.4" y="235.7">E</text>
<text x="167.9" y="240.8">RESET</text>
<text x="166.1" y="251">SWDCLK</text>
<text x="131" y="253.5">BATT_SEN</text>
<text x="167.8" y="256">SWDIO</text>
<text x="10.4" y="285.7">F</text>
<text x="35" y="286.7">1</text>
<text x="85" y="286.7">2</text>
<text x="135" y="286.7">3</text>
<text x="185" y="286.7">4</text>
<text x="235" y="286.7">5</text>
<text x="285" y="286.7">6</text>
<text x="335" y="286.7">7</text>
<text x="385" y="286.7">8</text>
<text x="408.4" y="285.7">F</text>
</g>
<g font-size="1.8" fill="#0000c2">
<text x="16.5" y="16.2">nRF52840 SoC</text>
<text x="139.7" y="16.2">USB-C</text>
<text x="15.2" y="149.5">Battery charger</text>
<text x="104.1" y="149.5">Load sharing &amp; LDO</text>
<text x="186.7" y="149.5">Status LED</text>
<text x="219.7" y="149.5">I2C pullups</text>
<text x="252.7" y="149.5">Temperature sensor</text>
<text x="303.5" y="149.5">IMU - Accelerometer + Gyroscope</text>
<text x="15.2" y="225.7">Battery under/overcharge &amp; overcurrent protection</text>
<text x="104.1" y="225.7">Battery sensor</text>
<text x="153.7" y="225.7">SWD programming test points</text>
</g>
<g font-size="1.8" fill="#006464">
<text x="48.9" y="27.3">E73-2G4M08S1C</text>
<text x="54.1" y="24.8">U4C</text>
<text x="116.6" y="29.9">12p</text>
<text x="117" y="27.3">C6</text>
<text x="158.1" y="29.7" transform="rotate(-90 158.1 29.7)">5.1k</text>
<text x="160.7" y="29.1" transform="rotate(-90 160.7 29.1)">R9</text>
<text x="180.6" y="29.9">J1</text>
<text x="200.3" y="27.3">+5V</text>
<text x="174.8" y="32.4">TYPE-C-31-M-12</text>
<text x="80.7" y="38.8">E73-2G4M08S1C</text>
<text x="85.9" y="36.2">U4B</text>
<text x="113.2" y="37.5">Y1</text>
<text x="116.6" y="40">12p</text>
<text x="117" y="37.5">C7</text>
<text x="151.7" y="37.5">GND</text>
<text x="127.6" y="43.9">GND</text>
<text x="27.1" y="50.2">+3V0</text>
<text x="212.7" y="56.4" transform="rotate(-90 212.7 56.4)">5.1k</text>
<text x="215.3" y="56.3" transform="rotate(-90 215.3 56.3)">R10</text>
<text x="200" y="65.4">GND</text>
<text x="206.3" y="65.4">GND</text>
<text x="19.6" y="85.8">GND</text>
<text x="27.6" y="85.8">+5V</text>
<text x="49.7" y="102.3">U4A</text>
<text x="50.8" y="104.8">E73-2G4M08S1C</text>
<text x="334.5" y="155.6">+3V0</text>
<text x="73.3" y="156.9">+5V</text>
<text x="108.9" y="159.4">+5V</text>
<text x="131.7" y="159.4">+BATT</text>
<text x="272.2" y="165.8">+3V0</text>
<text x="347" y="165.8">C10</text>
<text x="44.6" y="173.4">U1</text>
<text x="79.4" y="173.7" transform="rotate(-90 79.4 173.7)">GREEN</text>
<text x="81.9" y="171.7" transform="rotate(-90 81.9 171.7)">D1</text>
<text x="91.5" y="172.4">RED</text>
<text x="91.6" y="169.9">D2</text>
<text x="231.6" y="173.4">+3V0</text>
<text x="276.6" y="172.1">U5</text>
<text x="321.5" y="168.3">C9</text>
<text x="321.7" y="170.9">10n</text>
<text x="349.1" y="168.3">0.1u</text>
<text x="358.4" y="172.1">U2</text>
<text x="22.2" y="175.9">GND</text>
<text x="42.6" y="175.9">TP4056</text>
<text x="64.4" y="179.7">+BATT</text>
<text x="79.4" y="178.8" transform="rotate(-90 79.4 178.8)">1k</text>
<text x="81.9" y="179" transform="rotate(-90 81.9 179)">R4</text>
<text x="92.1" y="178.8" transform="rotate(-90 92.1 178.8)">1k</text>
<text x="94.6" y="179" transform="rotate(-90 94.6 179)">R5</text>
<text x="138.6" y="174.7">Q2</text>
<text x="138.8" y="177.2">AO3401A</text>
<text x="267.2" y="179.7">ADDR</text>
<text x="277.2" y="174.7">SHT30-DIS</text>
<text x="277.7" y="179.7">SDA</text>
<text x="325.7" y="177.2">GND</text>
<text x="342.2" y="177.2">GND</text>
<text x="358" y="174.7">MPU-6050</text>
<text x="21.3" y="181">+5V</text>
<text x="156.4" y="182.5">U3</text>
<text x="156.7" y="185.1">HT7330</text>
<text x="169.4" y="182.3">+3V0</text>
<text x="204.5" y="183.9">RED</text>
<text x="204.7" y="181.3">D4</text>
<text x="267.2" y="182.3">~{RESET}</text>
<text x="267.2" y="184.8">R</text>
<text x="275" y="180.8" transform="rotate(-90 275 180.8)">VDD</text>
<text x="275.5" y="184.8">ALERT</text>
<text x="277.9" y="182.3">SCL</text>
<text x="324.4" y="183.6">SDA</text>
<text x="334.6" y="183.9" transform="rotate(-90 334.6 183.9)">VDDIO</text>
<text x="339.7" y="182.1" transform="rotate(-90 339.7 182.1)">VDD</text>
<text x="345.9" y="183.6">INT</text>
<text x="118.6" y="188.6">B5819W SL</text>
<text x="122.1" y="186.1">D3</text>
<text x="205.1" y="190.3" transform="rotate(-90 205.1 190.3)">1k</text>
<text x="207.6" y="190.9" transform="rotate(-90 207.6 190.9)">R11</text>
<text x="226.7" y="187.1" transform="rotate(-90 226.7 187.1)">R12</text>
<text x="229.2" y="186.9" transform="rotate(-90 229.2 186.9)">10k</text>
<text x="239.4" y="186.9" transform="rotate(-90 239.4 186.9)">10k</text>
<text x="241.9" y="187.1" transform="rotate(-90 241.9 187.1)">R13</text>
<text x="275" y="186.2" transform="rotate(-90 275 186.2)">VSS</text>
<text x="324.4" y="186.1">SCL</text>
<text x="324.4" y="188.6">AD0</text>
<text x="340.3" y="188.6">AUX_SDA</text>
<text x="340.5" y="191.2">AUX_SCL</text>
<text x="29.4" y="197.5">R3</text>
<text x="74.6" y="195">+BATT</text>
<text x="87.3" y="195">+5V</text>
<text x="113.2" y="197.5">R6</text>
<text x="137.3" y="197.5">C4</text>
<text x="174.2" y="196.2">C5</text>
<text x="284.9" y="196.3">+3V0</text>
<text x="324.4" y="196.3">FSYNC</text>
<text x="342.6" y="196.3">CPOUT</text>
<text x="29.4" y="200.1">2k</text>
<text x="80.2" y="203.9">C2</text>
<text x="91.6" y="203.9">C3</text>
<text x="113.4" y="200.1">10k</text>
<text x="137.5" y="200.1">10u</text>
<text x="174.3" y="198.8">10u</text>
<text x="198.7" y="201.3">GND</text>
<text x="272.4" y="198.8">GND</text>
<text x="324.4" y="198.8">CLKIN</text>
<text x="337.2" y="202.7" transform="rotate(-90 337.2 202.7)">GND</text>
<text x="341.2" y="198.8">REGOUT</text>
<text x="366.2" y="202.6">2.2n</text>
<text x="80.3" y="206.4">10u</text>
<text x="91.8" y="206.4">10u</text>
<text x="289.7" y="205.1">C8</text>
<text x="290" y="207.7">100n</text>
<text x="347" y="205.1">C11</text>
<text x="347.9" y="207.7">0.1u</text>
<text x="367.3" y="205.1">C12</text>
<text x="24.7" y="210.2">GND</text>
<text x="60.3" y="211.5">GND</text>
<text x="108.5" y="210.2">GND</text>
<text x="150.4" y="211.5">GND</text>
<text x="75.5" y="216.6">GND</text>
<text x="86.9" y="216.6">GND</text>
<text x="285.1" y="216.6">GND</text>
<text x="334.6" y="217.8">GND</text>
<text x="25.1" y="231.8">+BATT</text>
<text x="62.3" y="233.1">IC1</text>
<text x="35.4" y="236.9">100</text>
<text x="35.7" y="234.4">R1</text>
<text x="60.6" y="235.6">DW01A</text>
<text x="84" y="234.4">R2</text>
<text x="84.1" y="236.9">1k</text>
<text x="115.2" y="236.9">+BATT</text>
<text x="184.3" y="239.4">TP1</text>
<text x="42.1" y="245.8">C1</text>
<text x="184.3" y="244.5">TP2</text>
<text x="20.7" y="249.6">BT1</text>
<text x="42.3" y="250.9">0.1u</text>
<text x="88.2" y="249.6">GND</text>
<text x="120.8" y="247.1">R7</text>
<text x="121.1" y="249.6">470k</text>
<text x="184.3" y="249.6">TP3</text>
<text x="20.8" y="252.1">Battery_Cell</text>
<text x="120.8" y="257.2">R8</text>
<text x="159.2" y="257.2">+3V0</text>
<text x="159.3" y="252.1">GND</text>
<text x="184.3" y="254.7">TP4</text>
<text x="121.1" y="259.8">470k</text>
<text x="184.3" y="259.8">TP5</text>
<text x="116.1" y="269.9">GND</text>
<text x="72.6" y="275">Q1</text>
<text x="72.8" y="277.5">FS8205A</text>
<text x="83.1" y="277.5">GND</text>
</g>
<g font-size="1.8" fill="#a90000">
<text x="134.4" y="172" transform="rotate(-90 134.4 172)">3</text>
<text x="127.8" y="175">1</text>
<text x="134.4" y="179.6" transform="rotate(-90 134.4 179.6)">2</text>
<text x="264.9" y="178.9">2</text>
<text x="274.1" y="175.8" transform="rotate(-90 274.1 175.8)">5</text>
<text x="282.7" y="178.9">1</text>
<text x="333.8" y="175.8" transform="rotate(-90 333.8 175.8)">8</text>
<text x="338.8" y="176.3" transform="rotate(-90 338.8 176.3)">13</text>
<text x="264.9" y="181.4">6</text>
<text x="264.9" y="183.9">7</text>
<text x="282.7" y="183.9">3</text>
<text x="282.7" y="181.4">4</text>
<text x="320.3" y="185.2">23</text>
<text x="320.3" y="182.7">24</text>
<text x="350.8" y="182.7">12</text>
<text x="274.1" y="188.5" transform="rotate(-90 274.1 188.5)">8</text>
<text x="320.8" y="187.7">9</text>
<text x="351.3" y="187.7">6</text>
<text x="351.3" y="190.3">7</text>
<text x="320.3" y="195.4">11</text>
<text x="320.8" y="197.9">1</text>
<text x="350.8" y="197.9">10</text>
<text x="350.8" y="195.4">20</text>
<text x="336.3" y="206.8" transform="rotate(-90 336.3 206.8)">18</text>
</g>
<g font-size="1.4" fill="#006464">
<text x="56.2" y="32.3">P1.00</text>
<text x="56.2" y="34.8">P1.02</text>
<text x="56.2" y="37.4">P1.04</text>
<text x="56.2" y="39.9">P1.06</text>
<text x="189.4" y="37.4">VBUS</text>
<text x="56.2" y="47.5">P1.11</text>
<text x="56.2" y="42.5">P1.09</text>
<text x="56.2" y="45">P1.10</text>
<text x="87.5" y="43.7">P0.00/XL1</text>
<text x="87.5" y="46.3">P0.01/XL2</text>
<text x="169.9" y="42.5">CC1</text>
<text x="169.9" y="45">DP1</text>
<text x="169.9" y="47.5">DN1</text>
<text x="189.5" y="42.5">SBU2</text>
<text x="190.5" y="45">DN2</text>
<text x="190.5" y="47.5">DP2</text>
<text x="56.2" y="50.1">P1.13</text>
<text x="86.9" y="53.9">P0.04/AIN2</text>
<text x="86.9" y="51.3">P0.03/AIN1</text>
<text x="86.9" y="48.8">P0.02/AIN0</text>
<text x="169.9" y="50.1">SBU1</text>
<text x="190.5" y="50.1">CC2</text>
<text x="48" y="59">VDDH</text>
<text x="86.9" y="56.4">P0.05/AIN3</text>
<text x="90.5" y="59">P0.06</text>
<text x="188.1" y="55.2">SHIELD</text>
<text x="190.1" y="57.7">GND</text>
<text x="48" y="61.5">DCCH</text>
<text x="90.5" y="64">P0.08</text>
<text x="90.5" y="61.5">P0.07</text>
<text x="48" y="66.6">VDD</text>
<text x="48" y="71.7">GND@1</text>
<text x="86.4" y="66.6">P0.09/NFC1</text>
<text x="86.4" y="69.1">P0.10/NFC2</text>
<text x="90.5" y="71.7">P0.12</text>
<text x="48" y="74.2">GND@2</text>
<text x="48" y="76.7">GND@3</text>
<text x="90.5" y="76.7">P0.15</text>
<text x="90.5" y="74.2">P0.13</text>
<text x="48" y="81.8">P0.18/RESET</text>
<text x="90.5" y="79.3">P0.17</text>
<text x="90.5" y="81.8">P0.20</text>
<text x="48" y="84.4">SWDIO</text>
<text x="48" y="86.9">SWDCLK</text>
<text x="90.5" y="89.4">P0.26</text>
<text x="90.5" y="84.4">P0.22</text>
<text x="90.5" y="86.9">P0.24</text>
<text x="48" y="92">VBUS</text>
<text x="48" y="94.5">DM</text>
<text x="86.9" y="92">P0.28/AIN4</text>
<text x="86.9" y="94.5">P0.29/AIN5</text>
<text x="48" y="97.1">DP</text>
<text x="86.9" y="97.1">P0.30/AIN6</text>
<text x="86.9" y="99.6">P0.31/AIN7</text>
<text x="36.6" y="186">TEMP</text>
<text x="51.9" y="180.9">VCC</text>
<text x="52" y="186">BAT</text>
<text x="36.6" y="188.5">CE</text>
<text x="49" y="188.5">~{STDBY}</text>
<text x="49.6" y="191">~{CHRG}</text>
<text x="36.6" y="193.6">PROG</text>
<text x="53" y="196.1">EP</text>
<text x="119.1" y="192.3">A</text>
<text x="126.2" y="192.3">C</text>
<text x="143.3" y="192.3">VIN</text>
<text x="152.9" y="195.9" transform="rotate(-90 152.9 195.9)">GND</text>
<text x="157.6" y="192.3">VOUT</text>
<text x="51.7" y="201.2">GND</text>
<text x="54.4" y="240.6">VCC</text>
<text x="70.7" y="240.6">CS</text>
<text x="54.4" y="248.2">TD</text>
<text x="70.5" y="248.2">OC</text>
<text x="54.4" y="255.8">GND</text>
<text x="70.5" y="255.8">OD</text>
</g>
<g font-size="1.4" fill="#a90000">
<text x="61.4" y="31.5">36</text>
<text x="61.4" y="34.1">38</text>
<text x="109" y="34.7" transform="rotate(-90 109 34.7)">2</text>
<text x="61.4" y="41.7">17</text>
<text x="61.4" y="36.6">40</text>
<text x="61.4" y="39.2">42</text>
<text x="165.5" y="41.7">A5</text>
<text x="195" y="36.6">B4A9</text>
<text x="195.9" y="41.7">B8</text>
<text x="61.8" y="46.8">1</text>
<text x="61.8" y="44.2">2</text>
<text x="95.7" y="43">11</text>
<text x="95.7" y="45.5">13</text>
<text x="109" y="42.3" transform="rotate(-90 109 42.3)">1</text>
<text x="165.5" y="44.2">A6</text>
<text x="165.5" y="46.8">A7</text>
<text x="195.9" y="46.8">B6</text>
<text x="195.9" y="44.2">B7</text>
<text x="61.8" y="49.3">6</text>
<text x="95.7" y="53.1">18</text>
<text x="96.1" y="50.6">3</text>
<text x="96.1" y="48">7</text>
<text x="165.5" y="49.3">A8</text>
<text x="195.9" y="49.3">B5</text>
<text x="44.9" y="58.2">23</text>
<text x="95.7" y="58.2">14</text>
<text x="95.7" y="55.7">15</text>
<text x="194.6" y="56.9">B1A12</text>
<text x="196" y="54.4">S1</text>
<text x="196.9" y="54.4">2</text>
<text x="44.9" y="65.8">19</text>
<text x="44.9" y="60.7">25</text>
<text x="95.7" y="63.3">16</text>
<text x="95.7" y="60.7">22</text>
<text x="95.7" y="65.8">41</text>
<text x="45.3" y="70.9">5</text>
<text x="95.7" y="70.9">20</text>
<text x="95.7" y="68.4">43</text>
<text x="44.9" y="73.4">21</text>
<text x="44.9" y="76">24</text>
<text x="95.7" y="76">28</text>
<text x="95.7" y="73.4">33</text>
<text x="44.9" y="81.1">26</text>
<text x="44.9" y="83.6">37</text>
<text x="95.7" y="78.5">30</text>
<text x="95.7" y="81.1">32</text>
<text x="95.7" y="83.6">34</text>
<text x="44.9" y="86.1">39</text>
<text x="95.7" y="88.7">12</text>
<text x="95.7" y="86.1">35</text>
<text x="44.9" y="91.2">27</text>
<text x="44.9" y="93.8">29</text>
<text x="96.1" y="91.2">4</text>
<text x="96.1" y="93.8">8</text>
<text x="44.9" y="96.3">31</text>
<text x="95.7" y="96.3">10</text>
<text x="96.1" y="98.8">9</text>
<text x="32.6" y="185.2">1</text>
<text x="58" y="180.1">4</text>
<text x="58" y="185.2">5</text>
<text x="32.6" y="187.7">8</text>
<text x="58" y="187.7">6</text>
<text x="58" y="190.3">7</text>
<text x="116.3" y="191.6">A</text>
<text x="129" y="191.6">C</text>
<text x="138.5" y="191.6">VIN</text>
<text x="163.1" y="191.6">VOUT</text>
<text x="32.6" y="192.8">2</text>
<text x="58" y="195.4">9</text>
<text x="58" y="200.4">3</text>
<text x="152.1" y="201" transform="rotate(-90 152.1 201)">GND</text>
<text x="50.4" y="239.8">5</text>
<text x="75.8" y="239.8">2</text>
<text x="50.4" y="247.4">4</text>
<text x="75.8" y="247.4">3</text>
<text x="50.4" y="255.1">6</text>
<text x="75.8" y="255.1">1</text>
<text x="56.8" y="269">2</text>
<text x="58.2" y="265.9" transform="rotate(-90 58.2 265.9)">4</text>
<text x="68.3" y="265.9" transform="rotate(-90 68.3 265.9)">5</text>
<text x="74.5" y="269">7</text>
<text x="65.8" y="273.5" transform="rotate(-90 65.8 273.5)">1</text>
</g>
</svg>
